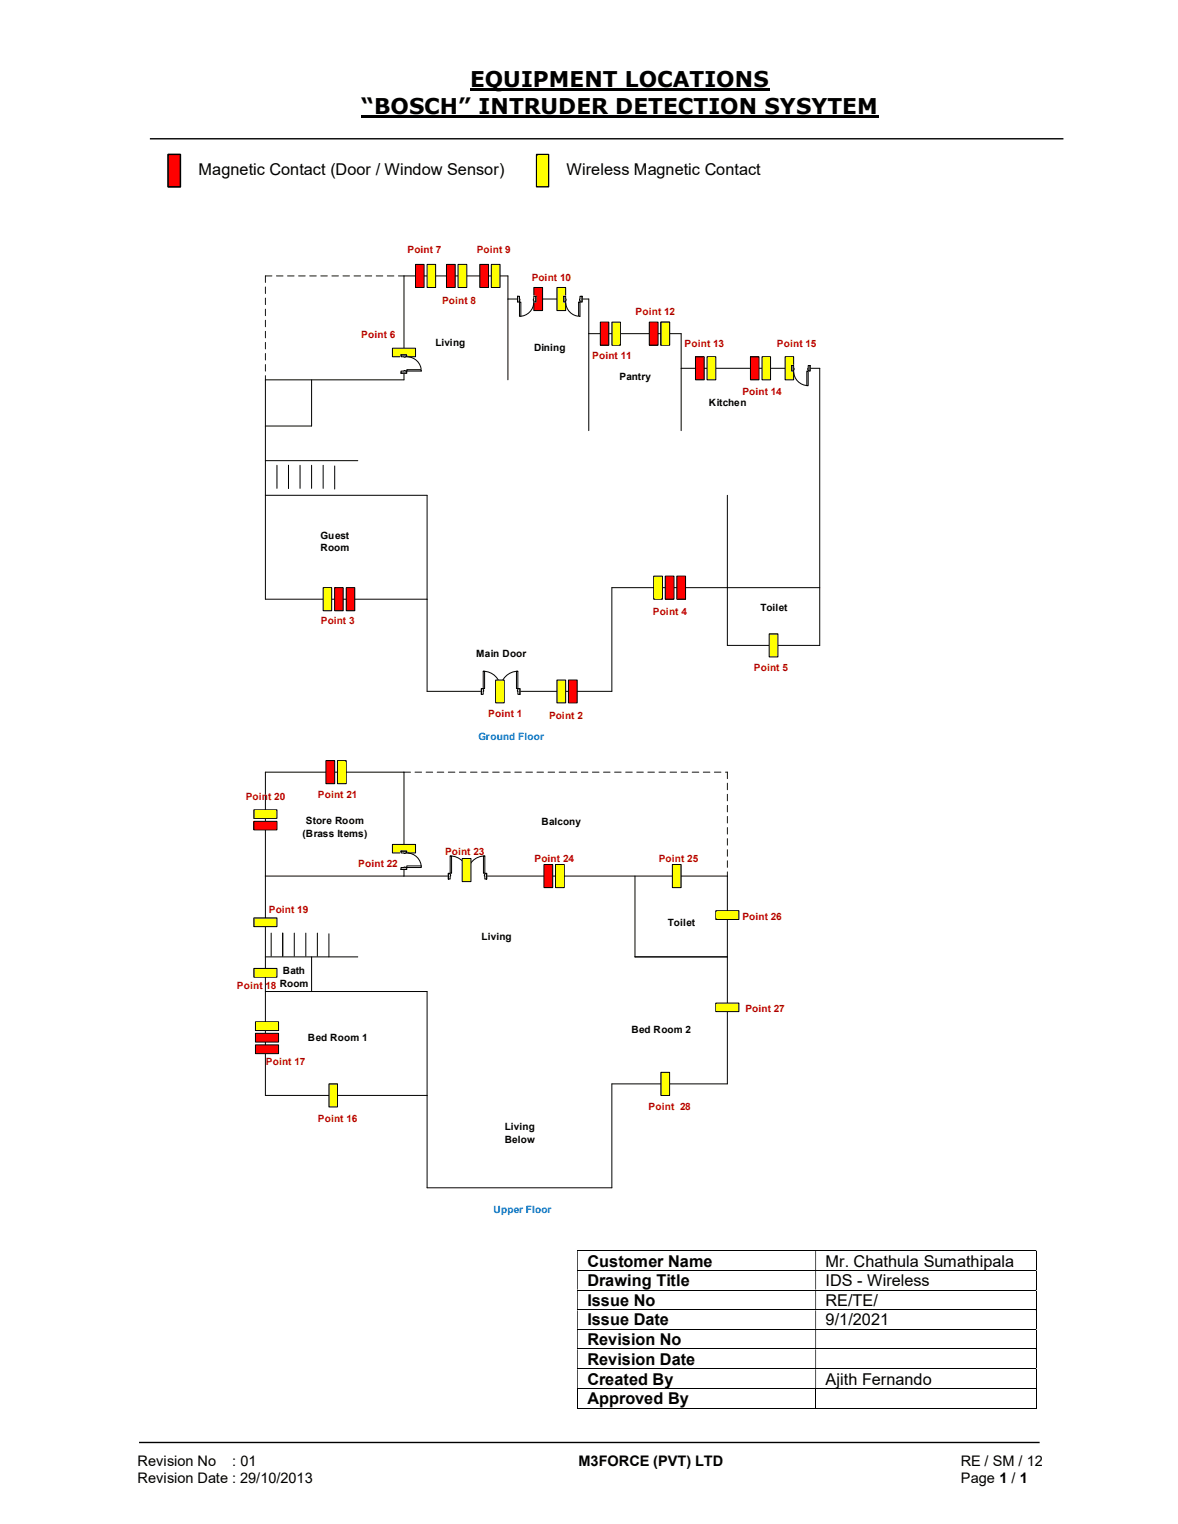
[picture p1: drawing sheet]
<svg xmlns="http://www.w3.org/2000/svg" width="216mm" height="279mm" viewBox="0 0 216 279" stroke-linecap="round" stroke-linejoin="round" font-family="sans-serif">
<path d="M86.1 16.5h54.9M66.2 21.3h94.8" fill="none" stroke="#000" stroke-width=".42"/>
<path d="M27.5 25.4h167.4M25.5 264.5h165" fill="none" stroke="#000" stroke-width=".25"/>
<g fill="none" stroke="#000" stroke-width=".18">
<path d="M105.8 229.3h84M105.8 232.9h84M105.8 236.5h84M189.9 229.4v3.4M189.9 233v3.4M189.9 236.6v3.5M105.8 240.2h84M105.8 243.7h84M105.8 247.3h84M105.8 251h84M105.8 254.5h84M105.8 258.1h43.6"/>
<path d="M105.9 254.6v3.6M149.5 254.6v3.6M149.6 258.1h40.2M189.9 240.2v3.4M189.9 243.8v3.4M189.9 247.4v3.5M189.9 251v3.5M189.9 254.6v3.6"/>
</g>
<g fill="#000">
<path d="M189.8 229.2l.1 .2zM105.8 229.4h.1v3.4h-.1zM149.4 229.4h.2v3.4h-.2z" fill-rule="evenodd"/>
<path d="M189.8 232.8h.1v.2h-.1zM105.8 233h.1v3.4h-.1zM149.4 233h.2v3.4h-.2z" fill-rule="evenodd"/>
<path d="M189.8 236.4h.1v.2h-.1zM105.8 236.6h.1v3.5h-.1zM149.4 236.6h.2v3.5h-.2z" fill-rule="evenodd"/>
<path d="M189.8 240.1h.1v.1h-.1zM105.8 240.2h.1v3.4h-.1zM149.4 240.2h.2v3.4h-.2z" fill-rule="evenodd"/>
<path d="M189.8 243.6h.1v.2h-.1zM105.8 243.8h.1v3.4h-.1zM149.4 243.8h.2v3.4h-.2z" fill-rule="evenodd"/>
<path d="M189.8 247.2h.1v.2h-.1zM105.8 247.4h.1v3.5h-.1zM149.4 247.4h.2v3.5h-.2z" fill-rule="evenodd"/>
<path d="M189.8 250.9h.1v.1h-.1zM105.8 251h.1v3.5h-.1zM149.4 251h.2v3.5h-.2z" fill-rule="evenodd"/>
</g>
<path d="M189.8 254.5l.1 .1zM189.8 258.1h.1v.1h-.1z" fill="#000"/>
<path d="M30.8 28.3h2.3v5.9h-2.3z" fill="#f00"/>
<path d="M30.8 28.3h2.3v5.9h-2.3z" fill="none" stroke="#000" stroke-width=".25"/>
<path d="M30.8 28.3h2.3v5.9h-2.3z" fill="#f00"/>
<path d="M30.8 28.3h2.3v5.9h-2.3z" fill="none" stroke="#000" stroke-width=".25"/>
<g fill="#000">
<path d="M48.6 50.5l1.3 .1-1.3 .1zM50.6 50.5l1.3 .1-1.2 .1zM52.6 50.5l1.4 .1-1.3 .1zM54.7 50.5l1.3 .1-1.3 .1zM56.7 50.5l1.3 .1-1.2 .1zM58.7 50.5l1.4 .1-1.3 .1zM60.8 50.5l1.3 .1-1.3 .1zM62.8 50.5l1.3 .1-1.2 .1zM64.8 50.5l1.4 .1-1.3 .1zM66.9 50.5l1.3 .1-1.3 .1zM68.9 50.5l1.3 .1-1.2 .1zM70.9 50.5l1.4 .1-1.3 .1zM73 50.5l1.1 .1-1.1 .1z"/>
<path d="M48.6 50.5l.1 .1-.1 1.3zM48.6 52.6h.1l-.1 1.3zM48.6 54.6l.1 .1-.1 1.2zM48.6 56.6l.1 .1-.1 1.3zM48.6 58.7h.1l-.1 1.3zM48.6 60.7h.1l-.1 1.3zM48.6 62.7l.1 .1-.1 1.3zM48.6 64.8h.1l-.1 1.3zM48.6 66.8h.1l-.1 1.3zM48.6 68.8l.1 .1-.1 .8z"/>
</g>
<g fill="none" stroke="#000" stroke-width=".18">
<path d="M93.1 54.8h14.8v24.2M57.1 69.6v8.5h-8.5M93.1 69.6v-19h-19.1v19h-25.4v40.3h29.7M107.9 61.2h16.9v17.8M124.8 67.5h25.4v50.8h-16.9v-27.5M48.6 84.5h17M48.6 90.8h29.7v35.9h33.8v-19h21.2M50.8 85.3v4.2M52.9 85.3v4.2M55 85.3v4.2M57.1 85.3v4.2M59.2 85.3v4.2"/>
<path d="M61.3 85.4v4.3"/>
</g>
<path d="M71.9 63.8h4.3v1.6h-4.3z" fill-rule="evenodd" fill="#ff0"/>
<path d="M71.9 63.8h4.3v1.6h-4.3z" fill="none" stroke="#000" stroke-width=".18"/>
<path d="M63.5 107.7h1.5v4.3h-1.5z" fill="#f00"/>
<path d="M63.5 107.7h1.5v4.3h-1.5z" fill="none" stroke="#000" stroke-width=".18"/>
<path d="M61.3 107.7h1.6v4.3h-1.6z" fill="#f00"/>
<path d="M61.3 107.7h1.6v4.3h-1.6z" fill="none" stroke="#000" stroke-width=".18"/>
<path d="M59.2 107.7h1.6v4.3h-1.6z" fill="#ff0"/>
<path d="M59.2 107.7h1.6v4.3h-1.6z" fill="none" stroke="#000" stroke-width=".18"/>
<path d="M143.9 65.4h1.6v4.2h-1.6z" fill="#ff0"/>
<path d="M143.9 65.4h1.6v4.2h-1.6zM133.3 107.7h16.9" fill="none" stroke="#000" stroke-width=".18"/>
<path d="M141 116.2h1.6v4.2h-1.6z" fill="#ff0"/>
<path d="M141 116.2h1.6v4.2h-1.6z" fill="none" stroke="#000" stroke-width=".18"/>
<path d="M104.2 124.7h1.6v4.2h-1.6z" fill="#f00"/>
<path d="M104.2 124.7h1.6v4.2h-1.6z" fill="none" stroke="#000" stroke-width=".18"/>
<path d="M102.1 124.7h1.6v4.2h-1.6z" fill="#ff0"/>
<path d="M102.1 124.7h1.6v4.2h-1.6z" fill="none" stroke="#000" stroke-width=".18"/>
<path d="M124 105.6h1.6v4.3h-1.6z" fill="#f00"/>
<path d="M124 105.6h1.6v4.3h-1.6z" fill="none" stroke="#000" stroke-width=".18"/>
<path d="M121.9 105.6h1.6v4.3h-1.6z" fill="#f00"/>
<path d="M121.9 105.6h1.6v4.3h-1.6z" fill="none" stroke="#000" stroke-width=".18"/>
<path d="M119.8 105.6h1.6v4.3h-1.6z" fill="#ff0"/>
<path d="M119.8 105.6h1.6v4.3h-1.6z" fill="none" stroke="#000" stroke-width=".18"/>
<path d="M78.3 48.5h1.5v4.2h-1.5z" fill="#ff0"/>
<path d="M78.3 48.5h1.5v4.2h-1.5z" fill="none" stroke="#000" stroke-width=".18"/>
<path d="M76.2 48.5h1.5v4.2h-1.5z" fill="#f00"/>
<path d="M76.2 48.5h1.5v4.2h-1.5z" fill="none" stroke="#000" stroke-width=".18"/>
<path d="M83.9 48.5h1.7v4.2h-1.7z" fill="#ff0"/>
<path d="M83.9 48.5h1.7v4.2h-1.7z" fill="none" stroke="#000" stroke-width=".18"/>
<path d="M81.8 48.5h1.6v4.2h-1.6z" fill="#f00"/>
<path d="M81.8 48.5h1.6v4.2h-1.6z" fill="none" stroke="#000" stroke-width=".18"/>
<path d="M90 48.5h1.7v4.2h-1.7z" fill="#ff0"/>
<path d="M90 48.5h1.7v4.2h-1.7z" fill="none" stroke="#000" stroke-width=".18"/>
<path d="M87.9 48.5h1.6v4.2h-1.6z" fill="#f00"/>
<path d="M87.9 48.5h1.6v4.2h-1.6z" fill="none" stroke="#000" stroke-width=".18"/>
<path d="M121.1 59.1h1.6v4.2h-1.6z" fill="#f00"/>
<path d="M121.1 59.1h1.6v4.2h-1.6z" fill="none" stroke="#000" stroke-width=".18"/>
<path d="M119 59.1h1.6v4.2h-1.6z" fill="#f00"/>
<path d="M119 59.1h1.6v4.2h-1.6z" fill="none" stroke="#000" stroke-width=".18"/>
<path d="M112.1 59.1h1.6v4.2h-1.6z" fill="#ff0"/>
<path d="M112.1 59.1h1.6v4.2h-1.6z" fill="none" stroke="#000" stroke-width=".18"/>
<path d="M110 59.1h1.6v4.2h-1.6z" fill="#f00"/>
<path d="M110 59.1h1.6v4.2h-1.6z" fill="none" stroke="#000" stroke-width=".18"/>
<path d="M102.1 52.7h1.6v4.2h-1.6z" fill="#ff0"/>
<path d="M102.1 52.7h1.6v4.2h-1.6z" fill="none" stroke="#000" stroke-width=".18"/>
<path d="M97.8 52.7h1.6v4.2h-1.6z" fill="#f00"/>
<path d="M97.8 52.7h1.6v4.2h-1.6z" fill="none" stroke="#000" stroke-width=".18"/>
<path d="M121.1 59.1h1.6v4.2h-1.6z" fill="#ff0"/>
<path d="M121.1 59.1h1.6v4.2h-1.6z" fill="none" stroke="#000" stroke-width=".18"/>
<path d="M139.7 65.4h1.5v4.2h-1.5z" fill="#ff0"/>
<path d="M139.7 65.4h1.5v4.2h-1.5z" fill="none" stroke="#000" stroke-width=".18"/>
<path d="M137.5 65.4h1.6v4.2h-1.6z" fill="#f00"/>
<path d="M137.5 65.4h1.6v4.2h-1.6z" fill="none" stroke="#000" stroke-width=".18"/>
<path d="M129.6 65.4h1.6v4.2h-1.6z" fill="#ff0"/>
<path d="M129.6 65.4h1.6v4.2h-1.6z" fill="none" stroke="#000" stroke-width=".18"/>
<path d="M127.5 65.4h1.6v4.2h-1.6z" fill="#f00"/>
<path d="M127.5 65.4h1.6v4.2h-1.6zM48.6 175.4h17M48.6 160.6h84.7v38.1h-21.2v19.1h-33.8v-36h-29.7M49.7 171.1v4.2M51.8 171.1v4.2M53.9 171.1v4.2M56 171.1v4.2M57.1 175.4v6.4M58.2 171.1v4.2M60.3 171.2v4.2M74 160.6v-19h-25.4v59.2h29.7M116.4 160.6v14.8h16.9" fill="none" stroke="#000" stroke-width=".18"/>
<g fill="#000">
<path d="M74 141.5l1.3 .1h-1.3zM76 141.5l1.3 .1h-1.2zM78 141.5l1.4 .1h-1.3zM80.1 141.5l1.3 .1h-1.3zM82.1 141.5l1.3 .1h-1.2zM84.1 141.5l1.4 .1h-1.3zM86.2 141.5l1.3 .1h-1.3zM88.2 141.5l1.3 .1h-1.2zM90.2 141.5l1.4 .1h-1.3zM92.3 141.5l1.3 .1h-1.3zM94.3 141.5l1.3 .1h-1.2zM96.3 141.5l1.4 .1h-1.3zM98.4 141.5l1.3 .1h-1.3zM100.4 141.5l1.3 .1h-1.2zM102.4 141.5l1.4 .1h-1.3zM104.5 141.5l1.3 .1h-1.3zM106.5 141.5l1.3 .1h-1.2zM108.5 141.5l1.4 .1h-1.3zM110.6 141.5l1.3 .1h-1.3zM112.6 141.5l1.3 .1h-1.3zM114.6 141.5l1.4 .1h-1.3zM116.7 141.5l1.3 .1h-1.3zM118.7 141.5l1.3 .1h-1.3zM120.7 141.5l1.3 .1h-1.2zM122.8 141.5l1.3 .1h-1.3zM124.8 141.5l1.3 .1h-1.3zM126.8 141.5l1.3 .1h-1.2zM128.8 141.5l1.4 .1h-1.3zM130.9 141.5l1.3 .1h-1.3zM132.9 141.5l.5 .1h-.4z"/>
<path d="M133.2 141.5l.2 .1-.1 1.2zM133.2 143.5l.2 .1-.1 1.3zM133.2 145.6h.2l-.1 1.3zM133.2 147.6l.2 .1-.1 1.2zM133.2 149.6l.2 .1-.1 1.3zM133.2 151.7h.2l-.1 1.3zM133.2 153.7l.2 .1-.1 1.2zM133.2 155.7l.2 .1-.1 1.3zM133.2 157.8h.2l-.1 1.3zM133.2 159.8l.2 .1-.1 .8z"/>
</g>
<path d="M71.9 154.8h4.3v1.6h-4.3z" fill-rule="evenodd" fill="#ff0"/>
<path d="M71.9 154.8h4.3v1.6h-4.3z" fill="none" stroke="#000" stroke-width=".18"/>
<path d="M60.3 198.7h1.5v4.2h-1.5z" fill="#ff0"/>
<path d="M60.3 198.7h1.5v4.2h-1.5z" fill="none" stroke="#000" stroke-width=".18"/>
<path d="M121.1 196.6h1.6v4.2h-1.6z" fill="#ff0"/>
<path d="M121.1 196.6h1.6v4.2h-1.6z" fill="none" stroke="#000" stroke-width=".18"/>
<path d="M61.8 139.4h1.7v4.3h-1.7z" fill="#ff0"/>
<path d="M61.8 139.4h1.7v4.3h-1.7z" fill="none" stroke="#000" stroke-width=".18"/>
<path d="M59.7 139.4h1.6v4.3h-1.6z" fill="#f00"/>
<path d="M59.7 139.4h1.6v4.3h-1.6z" fill="none" stroke="#000" stroke-width=".18"/>
<path d="M46.8 189.4h4.3v1.7h-4.3z" fill-rule="evenodd" fill="#f00"/>
<path d="M46.8 189.4h4.3v1.7h-4.3z" fill="none" stroke="#000" stroke-width=".18"/>
<path d="M46.8 187.3h4.3v1.6h-4.3z" fill-rule="evenodd" fill="#ff0"/>
<path d="M46.8 187.3h4.3v1.6h-4.3z" fill="none" stroke="#000" stroke-width=".18"/>
<path d="M46.8 191.6h4.3v1.6h-4.3z" fill-rule="evenodd" fill="#f00"/>
<path d="M46.8 191.6h4.3v1.6h-4.3z" fill="none" stroke="#000" stroke-width=".18"/>
<path d="M46.5 177.5h4.3v1.7h-4.3z" fill-rule="evenodd" fill="#ff0"/>
<path d="M46.5 177.5h4.3v1.7h-4.3z" fill="none" stroke="#000" stroke-width=".18"/>
<path d="M46.5 148.5h4.3v1.5h-4.3z" fill-rule="evenodd" fill="#ff0"/>
<path d="M46.5 148.5h4.3v1.5h-4.3z" fill="none" stroke="#000" stroke-width=".18"/>
<path d="M46.5 150.6h4.3v1.5h-4.3z" fill-rule="evenodd" fill="#f00"/>
<path d="M46.5 150.6h4.3v1.5h-4.3z" fill="none" stroke="#000" stroke-width=".18"/>
<path d="M131.2 167h4.2v1.6h-4.2z" fill-rule="evenodd" fill="#ff0"/>
<path d="M131.2 167h4.2v1.6h-4.2z" fill="none" stroke="#000" stroke-width=".18"/>
<path d="M101.8 158.5h1.6v4.2h-1.6z" fill="#ff0"/>
<path d="M101.8 158.5h1.6v4.2h-1.6z" fill="none" stroke="#000" stroke-width=".18"/>
<path d="M99.7 158.5h1.6v4.2h-1.6z" fill="#f00"/>
<path d="M99.7 158.5h1.6v4.2h-1.6z" fill="none" stroke="#000" stroke-width=".18"/>
<path d="M123.2 158.5h1.6v4.2h-1.6z" fill="#ff0"/>
<path d="M123.2 158.5h1.6v4.2h-1.6z" fill="none" stroke="#000" stroke-width=".18"/>
<path d="M131.2 183.9h4.2v1.6h-4.2z" fill-rule="evenodd" fill="#ff0"/>
<path d="M131.2 183.9h4.2v1.6h-4.2z" fill="none" stroke="#000" stroke-width=".18"/>
<path d="M46.5 168.3h4.3v1.6h-4.3z" fill-rule="evenodd" fill="#ff0"/>
<path d="M46.5 168.3h4.3v1.6h-4.3z" fill="none" stroke="#000" stroke-width=".18"/>
<path d="M88.2 126.2h7.1v1.1h-7.1z" fill="#fff"/>
<path d="M88.2 126.2h7.1v1.1h-7.1z" fill="none" stroke="#fff" stroke-width=".18"/>
<path d="M94.9 126.2v1.1h.4v-1.1zM88.2 126.2h.4v1.1h-.4z" fill-rule="evenodd" fill="#fff"/>
<path d="M88.6 126.5v-.3h-.4v1.1h.4v-.6M94.9 126.5v-.3h.4v1.1h-.4v-.6" fill="none" stroke="#000" stroke-width=".18"/>
<path d="M94.8 126.5l.1 .2zM88.6 126.5v.2z" fill-rule="evenodd" fill="#fff"/>
<path d="M88.2 126.2v1.1M88.6 123.1a3.2 3.2 0 0 1 3.1 3.1 3.2 3.2 0 0 1 3.2-3.1M88.6 126.5v.2M94.9 126.5v.2M95.3 126.2v1.1" fill="none" stroke="#000" stroke-width=".18"/>
<path d="M88.6 123.1h.2v3.1h-.2z" fill-rule="evenodd" fill="#fff"/>
<path d="M88.6 123.1h.2v3.1h-.2z" fill="none" stroke="#000" stroke-width=".18"/>
<path d="M94.7 123.1h.2v3.1h-.2z" fill-rule="evenodd" fill="#fff"/>
<path d="M94.7 123.1h.2v3.1h-.2z" fill="none" stroke="#000" stroke-width=".18"/>
<path d="M94.9 54.3h3.3v1.1h-3.3z" fill="#fff"/>
<path d="M94.9 54.3h3.3v1.1h-3.3z" fill="none" stroke="#fff" stroke-width=".18"/>
<path d="M94.9 54.3v1.1h.3v-1.1zM97.8 54.3h.4v1.1h-.4z" fill-rule="evenodd" fill="#fff"/>
<path d="M95.2 54.8v-.5h-.3v1.1h.3v-.3M97.8 54.8v-.5h.4v1.1h-.4v-.3" fill="none" stroke="#000" stroke-width=".18"/>
<path d="M95.2 54.8l.1 .3zM97.7 54.8l.1 .3z" fill-rule="evenodd" fill="#fff"/>
<path d="M94.9 54.3v1.1M95.2 54.8v.3M97.8 54.8v.3M97.8 55.4a2.64 2.64 0 0 1-2.6 2.6M98.2 54.3v1.1" fill="none" stroke="#000" stroke-width=".18"/>
<path d="M95.2 55.4h.3v2.6h-.3z" fill-rule="evenodd" fill="#fff"/>
<path d="M95.2 55.4h.3v2.6h-.3z" fill="none" stroke="#000" stroke-width=".18"/>
<path d="M145.1 67h3.4v1.1h-3.4z" fill="#fff"/>
<path d="M145.1 67h3.4v1.1h-3.4z" fill="none" stroke="#fff" stroke-width=".18"/>
<path d="M148.1 67h.4v1h-.4zM145.1 67v1h.4v-1z" fill-rule="evenodd" fill="#fff"/>
<path d="M145.5 67.5v-.5h-.4v1h.4v-.2M148.1 67.5v-.5h.4v1h-.4v-.2" fill="none" stroke="#000" stroke-width=".18"/>
<path d="M148 67.5l.1 .3zM145.5 67.5v.3z" fill-rule="evenodd" fill="#fff"/>
<path d="M145.1 67v1M145.5 67.5v.3M145.5 68a2.66 2.66 0 0 0 2.6 2.7M148.1 67.5v.3M148.5 67v1" fill="none" stroke="#000" stroke-width=".18"/>
<path d="M147.9 68h.2v2.7h-.2z" fill-rule="evenodd" fill="#fff"/>
<path d="M147.9 68h.2v2.7h-.2z" fill="none" stroke="#000" stroke-width=".18"/>
<path d="M73.5 65.1h1.1v3.3h-1.1z" fill-rule="evenodd" fill="#fff"/>
<path d="M73.5 65.1h1.1v3.3h-1.1z" fill="none" stroke="#fff" stroke-width=".18"/>
<path d="M73.5 68v.4h1v-.4zM73.5 65.1h1v.3h-1z" fill-rule="evenodd" fill="#fff"/>
<path d="M74 68h-.5v.4h1v-.4h-.2M74 65.4h-.5v-.3h1v.3h-.2" fill="none" stroke="#000" stroke-width=".18"/>
<path d="M74 67.9l.3 .1zM74 65.4l.3 .1z" fill-rule="evenodd" fill="#fff"/>
<path d="M73.5 68.4h1M73.5 65.1h1M74 68h.3M74 65.4h.3M74.5 65.4a2.65 2.65 0 0 1 2.7 2.6" fill="none" stroke="#000" stroke-width=".18"/>
<path d="M74.5 67.8h2.7v.2h-2.7z" fill="#fff"/>
<path d="M74.5 67.8h2.7v.2h-2.7z" fill="none" stroke="#000" stroke-width=".18"/>
<path d="M82.2 160.1h7v1.1h-7z" fill="#fff"/>
<path d="M82.2 160.1h7v1.1h-7z" fill="none" stroke="#fff" stroke-width=".18"/>
<path d="M88.9 160.1v1.1h.3v-1.1zM82.2 160.1h.3v1.1h-.3z" fill-rule="evenodd" fill="#fff"/>
<path d="M82.5 160.4v-.3h-.3v1.1h.3v-.6M88.9 160.4v-.3h.3v1.1h-.3v-.6" fill="none" stroke="#000" stroke-width=".18"/>
<path d="M88.8 160.4l.1 .2zM82.5 160.4l.1 .2z" fill-rule="evenodd" fill="#fff"/>
<path d="M82.5 156.9a3.2 3.2 0 0 1 3.2 3.2 3.1 3.1 0 0 1 3.2-3.2M82.2 160.1v1.1M82.5 160.4v.2M88.9 160.4v.2M89.2 160.1v1.1" fill="none" stroke="#000" stroke-width=".18"/>
<path d="M82.5 156.9h.3v3.2h-.3z" fill-rule="evenodd" fill="#fff"/>
<path d="M82.5 156.9h.3v3.2h-.3z" fill="none" stroke="#000" stroke-width=".18"/>
<path d="M88.6 156.9h.3v3.2h-.3z" fill-rule="evenodd" fill="#fff"/>
<path d="M88.6 156.9h.3v3.2h-.3z" fill="none" stroke="#000" stroke-width=".18"/>
<path d="M103.3 54.3h3.4v1.1h-3.4z" fill="#fff"/>
<path d="M103.3 54.3h3.4v1.1h-3.4z" fill="none" stroke="#fff" stroke-width=".18"/>
<path d="M106.3 54.3h.4v1.1h-.4zM103.3 54.3v1.1h.4v-1.1z" fill-rule="evenodd" fill="#fff"/>
<path d="M103.7 54.8v-.5h-.4v1.1h.4v-.3M106.3 54.8v-.5h.4v1.1h-.4v-.3" fill="none" stroke="#000" stroke-width=".18"/>
<path d="M106.2 54.8l.1 .3zM103.7 54.8l.1 .3z" fill-rule="evenodd" fill="#fff"/>
<path d="M103.3 54.3v1.1M103.7 55.4a2.64 2.64 0 0 0 2.6 2.6M103.7 54.8v.3M106.3 54.8v.3M106.7 54.3v1.1" fill="none" stroke="#000" stroke-width=".18"/>
<path d="M106 55.4h.3v2.6h-.3z" fill-rule="evenodd" fill="#fff"/>
<path d="M106 55.4h.3v2.6h-.3z" fill="none" stroke="#000" stroke-width=".18"/>
<path d="M73.5 156h1.1v3.4h-1.1z" fill-rule="evenodd" fill="#fff"/>
<path d="M73.5 156h1.1v3.4h-1.1z" fill="none" stroke="#fff" stroke-width=".18"/>
<path d="M73.5 159v.4h1v-.4zM73.5 156h1v.4h-1z" fill-rule="evenodd" fill="#fff"/>
<path d="M74 159h-.5v.4h1v-.4h-.2M74 156.4h-.5v-.4h1v.4h-.2" fill="none" stroke="#000" stroke-width=".18"/>
<path d="M74 159h.3zM74 156.4l.3 .1z" fill-rule="evenodd" fill="#fff"/>
<path d="M73.5 159.4h1M73.5 156h1M74 159h.3M74 156.4h.3M74.5 156.4a2.66 2.66 0 0 1 2.7 2.6" fill="none" stroke="#000" stroke-width=".18"/>
<path d="M74.5 158.7h2.7v.3h-2.7z" fill="#fff"/>
<path d="M74.5 158.7h2.7v.3h-2.7z" fill="none" stroke="#000" stroke-width=".18"/>
<path d="M90.8 124.7h1.6v4.2h-1.6z" fill="#ff0"/>
<path d="M90.8 124.7h1.6v4.2h-1.6z" fill="none" stroke="#000" stroke-width=".18"/>
<path d="M84.7 157.4h1.6v4.2h-1.6z" fill="#ff0"/>
<path d="M84.7 157.4h1.6v4.2h-1.6z" fill="none" stroke="#000" stroke-width=".18"/>
<path d="M98.3 28.3h2.2v5.9h-2.2z" fill="#ff0"/>
<path d="M98.3 28.3h2.2v5.9h-2.2z" fill="none" stroke="#000" stroke-width=".25"/>
<g font-size="4">
<text x="86.1" y="16">EQUIPMENT LOCATIONS</text>
<text x="66.2" y="20.8">“BOSCH” INTRUDER DETECTION SYSYTEM</text>
</g>
<g font-size="3">
<text x="36.4" y="32.1">Magnetic Contact (Door / Window Sensor)</text>
<text x="103.9" y="32.1">Wireless Magnetic Contact</text>
<text x="107.7" y="232.2">Customer Name</text>
<text x="151.3" y="232.2">Mr. Chathula Sumathipala</text>
<text x="107.7" y="235.8">Drawing Title</text>
<text x="107.7" y="239.4">Issue No</text>
<text x="151.3" y="235.8">IDS - Wireless</text>
<text x="151.3" y="239.4">RE/TE/</text>
<text x="107.7" y="243">Issue Date</text>
<text x="151.3" y="243">9/1/2021</text>
<text x="107.7" y="246.6">Revision No</text>
<text x="107.7" y="250.2">Revision Date</text>
<text x="107.7" y="253.8">Created By</text>
<text x="107.7" y="257.4">Approved By</text>
<text x="151.3" y="253.8">Ajith Fernando</text>
</g>
<g font-size="2.7">
<text x="25.2" y="268.8">Revision No</text>
<text x="42.6" y="268.8">: 01</text>
<text x="106" y="268.8">M3FORCE (PVT) LTD</text>
<text x="176.1" y="268.8">RE / SM / 12</text>
<text x="25.2" y="271.8">Revision Date : 29/10/2013</text>
<text x="176.1" y="271.8">Page 1 / 1</text>
</g>
<g font-size="1.8" fill="#c00000">
<text x="74.7" y="46.4">Point 7</text>
<text x="87.4" y="46.4">Point 9</text>
<text x="97.4" y="51.4">Point 10</text>
<text x="81" y="55.7">Point 8</text>
<text x="116.5" y="57.8">Point 12</text>
<text x="66.2" y="62">Point 6</text>
<text x="108.5" y="65.8">Point 11</text>
<text x="125.5" y="63.7">Point 13</text>
<text x="142.4" y="63.7">Point 15</text>
<text x="136.1" y="72.4">Point 14</text>
<text x="119.7" y="112.8">Point 4</text>
<text x="58.8" y="114.5">Point 3</text>
<text x="138.2" y="122.9">Point 5</text>
<text x="89.5" y="131.4">Point 1</text>
<text x="100.6" y="131.9">Point 2</text>
<text x="45" y="146.7">Point 20</text>
<text x="58.2" y="146.2">Point 21</text>
<text x="65.7" y="158.9">Point 22</text>
<text x="81.6" y="156.8">Point 23</text>
<text x="98" y="158.1">Point 24</text>
<text x="120.7" y="158.1">Point 25</text>
<text x="49.3" y="167.3">Point 19</text>
<text x="136.1" y="168.6">Point 26</text>
<text x="43.4" y="181.3">Point 18 Room</text>
<text x="136.6" y="185.6">Point 27</text>
<text x="48.7" y="195.3">Point 17</text>
<text x="118.9" y="203.6">Point 28</text>
<text x="58.2" y="205.7">Point 16</text>
</g>
<g font-size="1.8">
<text x="79.8" y="63.4">Living</text>
<text x="97.9" y="64.4">Dining</text>
<text x="113.5" y="69.7">Pantry</text>
<text x="129.9" y="74.5">Kitchen</text>
<text x="58.7" y="98.8">Guest</text>
<text x="58.7" y="101">Room</text>
<text x="139.4" y="112.1">Toilet</text>
<text x="87.3" y="120.5">Main Door</text>
<text x="55.5" y="153.4">(Brass Items)</text>
<text x="56" y="151.1">Store Room</text>
<text x="99.2" y="151.2">Balcony</text>
<text x="88.3" y="172.4">Living</text>
<text x="122.4" y="169.7">Toilet</text>
<text x="51.8" y="178.6">Bath</text>
<text x="56.4" y="190.9">Bed Room 1</text>
<text x="115.7" y="189.3">Bed Room 2</text>
<text x="92.5" y="207.2">Living</text>
<text x="92.5" y="209.5">Below</text>
</g>
<g font-size="1.8" fill="#0070c0">
<text x="87.7" y="135.6">Ground Floor</text>
<text x="90.5" y="222.4">Upper Floor</text>
</g>
</svg>
